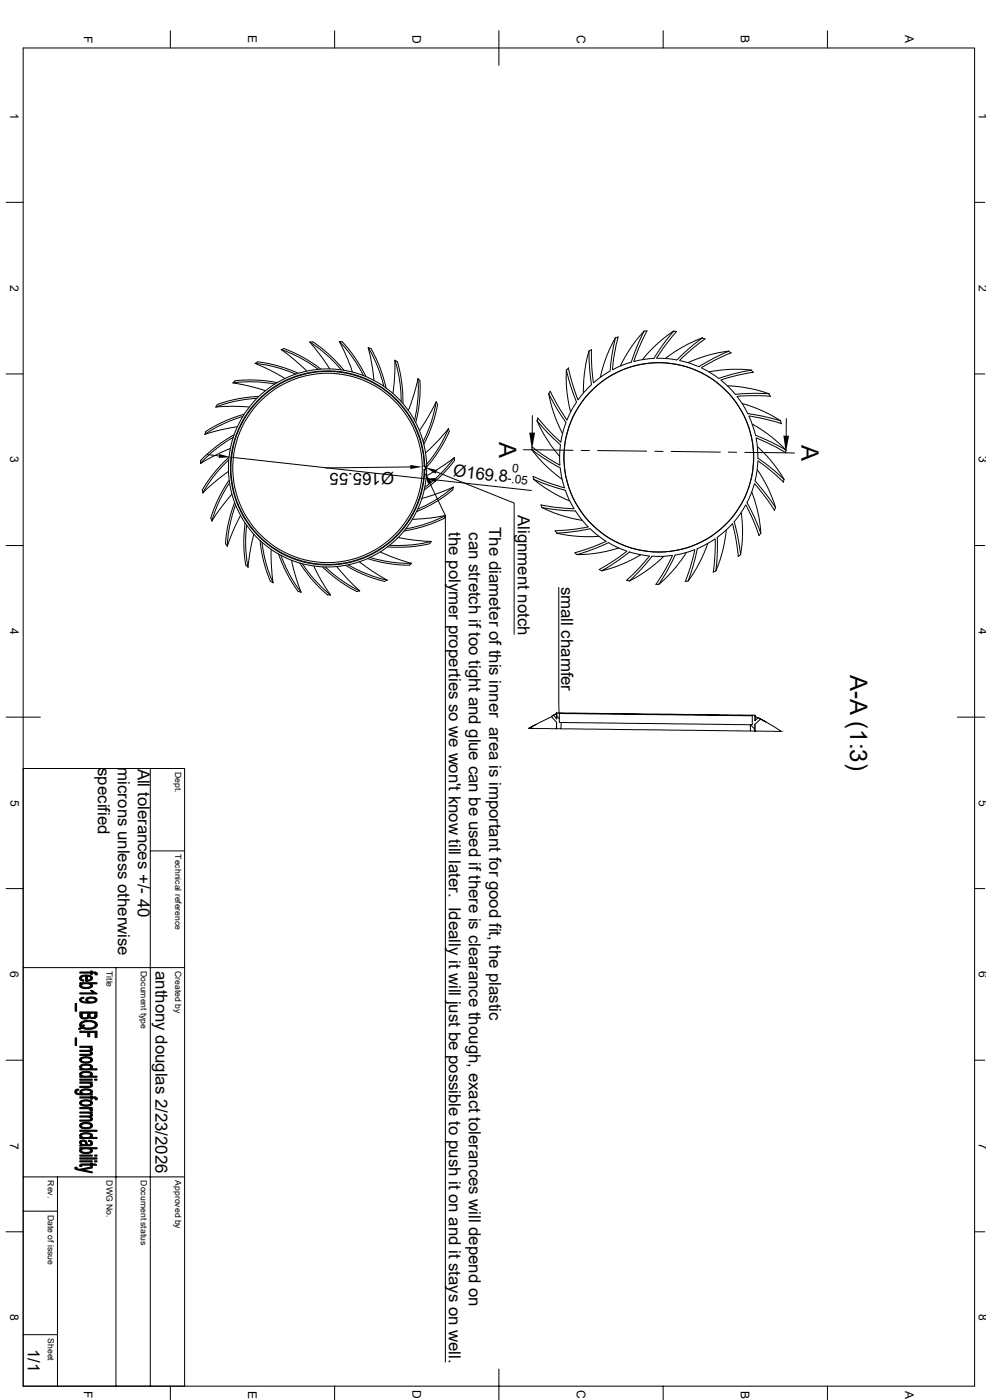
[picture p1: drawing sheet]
<svg xmlns="http://www.w3.org/2000/svg" width="297mm" height="420mm" viewBox="0 0 297 420" stroke-linecap="round" stroke-linejoin="round" font-family="sans-serif">
<g fill="none" stroke="#000" stroke-width=".3">
<path d="M6.9 14.4h285.2v401.4h-285.2zM51.1 9.2v5.2M100.3 9.2v5.2M149.5 9.2v10.4M198.8 9.2v5.2M248 9.2v5.2M1.8 60.7h5.1M292.1 60.7h3M193.9 99.3l-.9 .1M193.9 99.2l-2.4 5.1-1.5 4.1M201.9 99.4l.8 .1M202.8 99.4l-3.9 4.9-2.1 3.1"/>
<path d="M1.8 112.2h5.1M69.8 114.9l4.9 .9 4.8 1.4M69.8 114.9l7.1-.3 5.4 .6M77 119.5l-6.3 .8-6 1.8 4.3-.2 5.7 .2M77.2 108.5l2.8 .5 3.9 .9 5.4 2.1M77.2 108.5l-.7 .6M77.5 118.9l-6.2 .7-6.2 1.7M83 114.8l-4.3-.7-4-.1-4.2 .2-.7 .7M84.3 104.9a1.46 1.46 0 0 1 1.8 0l5.8 2.9 4.2 2.9M88.6 112.2l-5.6-2-6.5-1.2 4.5 2.1 4.4 2.4M93.7 102.5l4.6 3.5 4.7 5M93.7 102.5l-.8 .2"/>
<path d="M95.3 110.7l-4.9-3.1-6.1-2.7 3.9 3 3.7 3.4M98.8 110.6l-2.1-3.1-3.9-4.9 5 3.8 4.4 4.5M101.7 102.4l.9 .1M102.5 102.5l3.8 4.6 3.4 5.8M105.6 111.6l-1.5-4.1-2.4-5.1 4 4.8 3.2 5.4M110.4 104.3l1.2 6.1 .5 3.7M110.4 104.3a2.49 2.49 0 0 1 1.6 1.7l2 4.6 1.7 5.7M110.4 104.3l2.9 5.9 1.7 5.7M118.4 108.1l.7 .4M118.4 108.1l1.4 5.9 .4 6.4M118.4 108.1l-.1 4.9-.5 5M119.1 108.5l1.4 6.8 .3 5.7"/>
<path d="M125.3 113.6l-1.3 4.8-1.6 4.7M125.3 113.6l.6 .6v4.1l-.5 4.8-.8 3.6M125.3 113.6v5.5l-1.1 7M164.5 118.1l1.4 5.6 2.7 6.3M164.5 118.1l2 3.9 3.1 4.7M164.9 117.3l2 3.9 3 4.8M164.9 117.4l-.4 .7M170.3 110.4l1.3 4.8 1.6 4.8 1.9-2.4 2.2-2.2M170.3 110.4l-.5 .6M176.5 105.3l-.7 2.9-.7 3.9-.3 5.7M176.5 105.3l.2 5.7 .5 4.3M177.2 104.9l-.7 .5"/>
<path d="M177.2 104.9l.1 4.9 .5 5M184.4 101.3l-.9 4.7-.7 5.3-5 3.6M184.4 101.4l.9-.4-1.3 6.1-.4 3.8M184.4 101.3l-2.4 5-2.1 6.8M189.2 108.6l2-5.3 1.9-4-3.8 4.6-3.4 5.8M189.2 108.6l-2.9 1-2.7 1.4M196 107.5l-3 .3-3.1 .7M196 107.4l2.8-4.1 3.1-4-4.5 3.5-4.8 5M196.8 107.5l3.1 .1 3 .4M199.5 107.5l4.8-3.2 6.2-3-2.9 2.3-4.7 4.3M203.7 108.2l2.9 .7 2.9 1.1M210.2 110.4l5.2 3.1"/>
<path d="M210.5 101.4l.8 .3M211.3 101.6l-3.9 3.1-3.7 3.4M212.6 111.5l6.4-.7 6.2 .2-5 1.1-4.7 1.4M216.1 114l2.3 2.1 2 2.3M218.1 115.7l3.8 .3 3.6 .7 5 1.5M218.4 105.4l.7 .5M218.4 105.3l-4.6 2.2-4.3 2.5M218.4 105.3l-3.6 .6-3.1 .8-5.4 2.1M219.2 105.8l-4.6 2.1-4.4 2.4M220.9 119l1.8 2.5 1.5 2.7M225.2 111.1l.6 .6M225.8 111.7l-4.9 .9-4.8 1.4"/>
<path d="M230.5 118.2l.4 .7M230.5 118.2l-4.8-.2-5.2 .3M230.9 118.9l-6.8-.2-3.2 .2M292.1 112.2h3M62 136.4l3.6 .4M65.2 121.4l-.5 .7M68.5 138l-2.5 2.5-2.2 2.8-3 4.6 3.2-3 4.4-3.4M68.6 137.2l-3.7 3.8-2.7 3.4-1.6 2.6M69.2 137.2l57.9 6.4M69.8 131.2l-2.3 1.5-3.5 2.6-3.9 3.8 3.7-2.2 5.2-2.3M70.1 130.5l-5 3.2-4.4 3.8a1.47 1.47 0 0 0-.6 1.5M72.7 125l-5.2 1.9-2.4 1.2-3.7 2.2 4.8-1.4 4.9-.9"/>
<path d="M73.1 124.3l-5.6 2-5.1 2.7a1.48 1.48 0 0 0-1 1.3M127.1 139.9l.1-.1a29.1 29.1 0 0 0-30.9-28.4 29.1 29.1 0 0 0-27.2 31.9 29.1 29.1 0 0 0 33 25.9 28.9 28.9 0 0 0 25.1-28.3h-.1M127.1 139.9l.4 .3-.1 .6-.3 .1M127.1 139.9h.1M127.1 139.9a29 29 0 0 0-43-24.9 29 29 0 0 0-1.6 49.7 29 29 0 0 0 44.5-22.1l.1-1.7M127.3 139.7a.74 .74 0 0 1 0 1.3M130.7 120.6a1.57 1.57 0 0 1 .2 1.7l-1.5 5.7-2.4 5.2M130.7 120.6l-1.3 5.7-2.6 6.2M130.7 120.6l-2.3 4.4-2.7 4.2M134.4 128.6a55.4 55.4 0 0 1-6.8 7.2M134.4 128.6l.2 .9-2 4-1.8 2.9-2.9 3.7M134.4 128.6l-2.6 5.3-3.9 5.4"/>
<path d="M136.1 137.3a2.74 2.74 0 0 1-1 2.2l-3.5 3.8-4.4 3.6M136.1 137.3l-3.2 3.9-2.2 2.2-3.4 2.8M136.1 137.3l-3.5 2.5-4.8 2.9M156.8 134.9l14.9 .2M159.4 135l3.6 2.5 4.9 2.8M159.4 135l4.3 4.8 4.7 4M159.5 134.1l-.1 .9M159.5 134.1l3.5 2.6 4.8 2.8M159.6 124.7l-.1 5.1M161 126.2l2.9 3.3 4 3.9M161 126.2l.2-.8a55.4 55.4 0 0 0 6.9 7.2M161 126.2l2.6 5.1 1.5 2.3 2.6 3.3"/>
<path d="M168 133.4l-.3 3.1 .1 3.1M169.6 126.7l-.9 3-.6 3M172.8 120.6l-1.7-4.7-1.3-4.9-.1 2.7 .2 4 1.1 5.9M172.8 120.6l-1.6 2.6-1.3 2.8M174.2 135.1l2.5 .1M179.1 135.2l14.7 .1M196.3 135.4h2.4M201.2 135.4l14.7 .2M218.3 135.6l2.5 .1M222.5 121.1l6.1 2.2 5.4 3-5.2-1.4-4.6-.8M223.2 135.7l14.9 .2M224.5 124.8l1.9 5.8"/>
<path d="M224.5 124.8l4.3 .8 5.4 1.5M225.5 127.3l4.9 3.1 5.1 4.6-4.1-2.3-4.9-2.1M226.6 131.4l.6 6.1M226.7 131.4l5.6 2.6 3.2 1.8M227 134l4.6 4.9 3.4 4.9M227.2 138.3l-.9 6.1M227.2 138.3l4.9 3.8 2.7 2.6M227.2 137.5l5 3.8 2.8 2.5M233.9 126.3l.3 .8M235.5 135v.8M235.7 125.6l-.1 5.1M60.7 147l.1 .9"/>
<path d="M63.2 155.5l.3 .8M68.6 144.1l-2 3.2-1.6 3.3-1.8 4.9M68.7 144.9l-2.7 4.8-1.4 3.3-1.1 3.3 2.1-3.1 3.9-4.9M70.3 150.8l-1.7 5.5-1 6a1.46 1.46 0 0 0 .6 1.5M70.6 151.6l-1 3-.9 3.8-.6 5.4 1.8-4.6 2.2-4.5M73.4 157l-.3 6.7 .6 5.9M73.9 157.6l-.3 6.3 .7 6.2 .8-5.5 1-4.3M122.9 140.1l-25.3 .3M127.1 140.9h.1M128.8 144.9l4.7 9.7v254M130.7 144l28.6 3.2M130.8 141.6l23.3 9.3v39.4"/>
<path d="M133.5 154.6a1.92 1.92 0 0 1-1.6 1.4l-4.9 1.9-5.9 1.4M133.5 154.6l-3.2 1.6-3.3 1.2-5.4 1.3M133.5 154.6a52.8 52.8 0 0 1-9.9 1.2M135.8 146.1l-.2 1-3.7 2.7-3.6 2.1-3.4 1.6M135.8 146.1l-4.7 3.5-5.9 3.1M135.8 146.1l-4 1.7-5.4 1.7M159.8 143l.1 .8M159.9 143.8l3.3 2.5 2.4 1.4 5.1 2.6M159.9 143.8l3.5 1.4 6 1.9 1.2 2.8 1.4 2.7-5.6-.4-4.3-.7 .3 .8M162.4 152.3l6 2.4 6.1 1.4M162.4 152.3l5.4 .7 4.6 .3M166.9 159.9l6.3 1h6.3"/>
<path d="M167.9 140.3l.5 3.1 .8 2.9-5.4-1.7-4-1.7M172.4 153.2l3.9 4.9-5 .8-4.9 .4 .5 .6M176.8 158.6l-4.2 .8-5.7 .5M176.8 158.6l2.4 2 2.5 1.8-3.5 1.5-5.9 1.9 .6 .6M217.7 159l-1.1 6.2-2.1 6.1M219.5 157.1l-2.2 2.2-2.4 1.9M219.5 157.1l1.2 5.5 .5 4.4 .7-.6M220 156.5l1.1 4.6 .9 5.3M222.2 153.8l.3 6.7-.5 5.9M223.5 151.5l-1.6 2.6-1.9 2.4M223.6 151.5a54.3 54.3 0 0 1 3.9 9.2l.5-.7M225.3 147.6l2 6.7 .7 5.7"/>
<path d="M226.4 144.4l3.3 4 2.8 3.9M227 140.9l3.1 5.4 2.4 6M232.1 153.1l-3.2-4.6-2.8-3.4-2.2 5.7 2.1 4.1 2 5.1M232.4 152.3l-.3 .8M234.9 143.8l-.1 .9M1.8 163.7h5.1M73.7 169.6l.7 .5M77.9 162.2l1.1 6.2 2.1 6.1M78.5 162.8l1.2 6.2 2.1 5.8-.5-6.2v-3.7M81.1 174.5l.8 .3M83.5 166.3l1.8 4.3 1.9 3.6 2.1 3.2 1 .2M84.2 166.7l2.4 5.4 1.6 2.7 2 2.9-1.4-4.2-1.4-5.4"/>
<path d="M89.9 169l4 5.3 4.3 4.2M90.7 169.2l3.8 5 4.5 4.3M94.1 169.8a54.3 54.3 0 0 0 4.9 8.7M96.7 170.1l3.8 3.3 2.9 2 3.4 2 1-.2M98.2 178.5h.9M101 170l3.2 3.8 3.6 3.4-5.1-2.9-5.2-4.2M103.6 169.6l4.9 2.6 5.9 2a1.43 1.43 0 0 0 1.6-.2M104.4 169.5l5.7 2.7 5.9 1.8M107.7 168.6l4.1 2.8 4.2 2.6M110.2 167.6l3.4 .9 4.8 .8 4.3 .2 .6-.5M110.9 167.3l6.2 1.3 6.2 .4M114 165.6l3.4 1.4 5.9 2"/>
<path d="M119.3 161.2l5 .9 4.9 .3M129.2 162.4a2.06 2.06 0 0 1-1.8 1l-5.5 .7h-5.7M129.2 162.4l-6.1 1.1-6.3 .1M167.5 176.2l.1 37.7M182.3 162.8l-4.8 2.1-4.6 1.5M182.3 162.8l2.7 1.4 2.9 1.2-4 2.9-4.3 2.6 .7 .3M185.4 164.4l-6.3 1.5-6.2 .5M187.8 174.1l.8 .2M188.6 165.6l6 1.2M188.6 165.6l-4.5 3.4-3.8 2.2 3.4-.9 3.4-1.3 4.9-2.5M194.6 166.8l-3.2 3.8-3.6 3.5M196.6 175.3h.8"/>
<path d="M198.9 166.9l-4.9 4.2-5.4 3.2M201.5 166.6l-3 .3h-3.1l-3.2 3.8-3.6 3.6M201.5 166.7a54.3 54.3 0 0 1-4.9 8.6M205.4 174.5l1.4-4.2 1.4-5.4-5.9 1.6-2.2 4.5-2.7 4.3M205.7 165.8l-4 5.4-4.3 4.1M206.2 174.3l-.8 .2M212.1 163.1l-2.3 5.5-3.6 5.7 1.5-4.5 1.3-5.2M214.3 161.7l-5.4 2.9M214.3 161.7v3.7l-.5 6.3M214.5 171.3l-.8 .3M215 161.2v4.4l-.5 5.7M292.1 163.7h3"/>
<path d="M1.8 215.1h10.3M158.5 218.5l.6-.4 .5 .4zM159.6 218.5l7.2 .1M160.6 217.3l-2.1 1.2M165.3 214.9l.6-.4 .9 1.2 .1-1.8 .7 .1v2.7h.6l-.1 1.9h-1.3v-1.9zM165.3 215l-6.2 3.1M166.8 218.6h.1M166.8 214.1l-1.5 .8M166.8 214.1h.1M166.8 216.7v1.9M166.8 214.1v1.6M166.8 214.1l-.9 .4"/>
<path d="M166.9 213.9l-.1 .2M166.9 214.8l.7 .8M167.5 213.9l58.1 .6M167.6 214l57.9 .7M168.1 218.6l56.8 .7M168.2 216.7l56.7 .7M224.9 217.4l1.3 1.3M225.5 214.7l.8-.1v1.6l.9-.9 .7 .4-1.7 1.6v2h-1.3v-1.9h.6zM226.2 217.3l.1 2M226.2 219.3h.1M226.3 214.6h.1M226.3 214.9l.8 .5"/>
<path d="M226.3 214.6v1.6M227.2 215.3l2.4 1.3M227.6 215.5l.2 .3M227.9 215.7l6.2 3.7-7.8-.1M234.6 219.4h.1M286.9 215.1h8.2M6.9 230.5h48.4v185.3M45 230.5v185.3M45 255.3h10.3M1.8 266.6h5.1M292.1 266.6h3M6.9 290.3h48.4"/>
<path d="M34.8 290.3v125.5M1.8 318.1h5.1M292.1 318.1h3M6.9 353.1h48.4M17.2 353.1v62.7M1.8 369.5h5.1M6.9 363.3h10.3M292.1 369.5h3M6.9 400.4h10.3M51.1 415.8v4.1M100.3 415.8v4.1M149.5 410.7v9.2"/>
<path d="M198.8 415.8v4.1M248 415.8v4.1"/>
<circle cx="197.4" cy="137.2" r="28.4"/>
<circle cx="197.5" cy="137.2" r="28.4"/>
<circle cx="98.2" cy="140.4" r="28.4"/>
<circle cx="98.2" cy="140.4" r="29.7"/>
</g>
<g fill="#000" stroke="#000" stroke-width=".3">
<path d="M24.3 295.1l.1 .6z" fill-rule="evenodd"/>
<path d="M24 293l.3-.3 .1 .9 .7 .4v.3a.92 .92 0 0 1-1-.3 .92 .92 0 0 1-.1-1z" fill-rule="evenodd"/>
<path d="M24 299.5l1-.4 .2 .4-.7 .2-.2 .9a.68 .68 0 0 1-.3-1.1z" fill-rule="evenodd"/>
<path d="M24.3 292.7l1.1-.2 1.5 .1 .3 .2v.7l-.3-.5-.7-.1-.1 1.5h-.4v-1.5l-1 .1-.3 .5z" fill-rule="evenodd"/>
<path d="M26.2 292.9v1.1h.1l.8-.3 .1-.9a.83 .83 0 0 1 .4 1.1 .83 .83 0 0 1-1.1 .4l-.4 .1z" fill-rule="evenodd"/>
<path d="M24 295.3l.3-.2 .1 .6a2.23 2.23 0 0 0 2.8 0v-.6a.68 .68 0 0 1 .5 .9 .68 .68 0 0 1-.8 .5h-1.8a.9 .9 0 0 1-.9-.2 .9 .9 0 0 1-.2-1z" fill-rule="evenodd"/>
<path d="M27.2 297.2h.6l.2 .2-.1 .5z" fill-rule="evenodd"/>
<path d="M23.9 291.6h3.3v-.3h.4v.3h1v.6l-.4-.3h-.6v.5h-.4v-.5h-3.3z" fill-rule="evenodd"/>
<path d="M26.1 299.3l.9-.2 1.2 .1 .4 .1v.7a1.44 1.44 0 0 0-2.4 0z" fill-rule="evenodd"/>
<path d="M23.9 294.8h5.2v.3h-1.9v.6a2.28 2.28 0 0 0-2.8-.2v-.4h-.5z" fill-rule="evenodd"/>
<path d="M23.9 297.9h4l.1-.5 1.1 .6v.2h-5.2z" fill-rule="evenodd"/>
<path d="M24.3 299.9a2.03 2.03 0 0 0 2.1 .7v-.3l.1 .1a1.58 1.58 0 0 0 2.1-.4v-.7a.79 .79 0 0 1 .4 1 .79 .79 0 0 1-.9 .5l-2 .1-1.5-.2-.3-.1z" fill-rule="evenodd"/>
<path d="M28.6 291.6l.5 .2v.7l-.6-.1z" fill-rule="evenodd"/>
<path d="M22.5 301h.4v2.4h-.4z" fill-rule="evenodd"/>
<path d="M22.5 311.4h.4v2.2h-.4z" fill-rule="evenodd"/>
<path d="M24 308.3l.2-.2-.2 .8-.5-.2z" fill-rule="evenodd"/>
<path d="M24.8 307.5l.6 .1-.6 .5z" fill-rule="evenodd"/>
<path d="M24.6 304v.7a.89 .89 0 0 0 .8 .7 .89 .89 0 0 0 .9-.8l-.1 1h-1.6z" fill-rule="evenodd"/>
<path d="M25.8 299.6l.3-.3 .3 1.3-.7-.4z" fill-rule="evenodd"/>
<path d="M23.9 315.1l3.2-.2 .1 1-.4-.4-2.9-.1z" fill-rule="evenodd"/>
<path d="M24.3 317.3l.8-.3 1.6 .1 .5 .1v.8a2.12 2.12 0 0 0-2.7-.3l-.1 .3z" fill-rule="evenodd"/>
<path d="M27.1 314.2l.1 .5z" fill-rule="evenodd"/>
<path d="M23.9 313.9h3.7v.3h-.5v.3l-.8-.3h-2.4z" fill-rule="evenodd"/>
<path d="M27.3 314.2a.58 .58 0 0 1 .4 .7 .58 .58 0 0 1-.6 .4z" fill-rule="evenodd"/>
<path d="M23.9 316.3l3.1-.1 .2-.8a.62 .62 0 0 1 .5 .8 .62 .62 0 0 1-.8 .4h-3z" fill-rule="evenodd"/>
<path d="M24 317.5l.3-.2 .1 .7a2.12 2.12 0 0 0 2.7 .2l.1-1a.87 .87 0 0 1 .4 1.1 .87 .87 0 0 1-1 .6h-.9a1.37 1.37 0 0 1-1.8-1.1z" fill-rule="evenodd"/>
<path d="M26.9 304v.6a.8 .8 0 0 0 .8 .6 .8 .8 0 0 0 .8-.7v1h-1.3l-.4-.1z" fill-rule="evenodd"/>
<path d="M24.4 307.5l.2 .3 .2-.3v.6l.4 .2 1.8 .1a1.44 1.44 0 0 0 1.6-.9v.9l-1.5 .4h-1.3l-1.4-.4z" fill-rule="evenodd"/>
<path d="M23.9 303.6h5.2v1.2l-.6 .7v-1.5h-1.6l-.1 1.4-.1-.2-.4 .3v-1.5h-1.7l-.1 1.6-.5-.5z" fill-rule="evenodd"/>
<path d="M23.9 309.3h5.2v1.9h-.6v-1.5h-1.6v1.3h-.6v-1.3h-2.4z" fill-rule="evenodd"/>
<path d="M24.1 306.8l.6-.4 1.2-.3 2.3 .3a1.05 1.05 0 0 1 .9 .8 1.05 1.05 0 0 1-.5 1.2v-.9a1.6 1.6 0 0 0-2.1-1h-.9a1.21 1.21 0 0 0-1.2 1v.9l-.2 .3v-.6a.88 .88 0 0 1-.1-1.3z" fill-rule="evenodd"/>
<path d="M22.9 326.8l.7-.1-.1 .4-.4 .1-.2 .3z" fill-rule="evenodd"/>
<path d="M23.9 339h5.2v.4h-5.2z" fill-rule="evenodd"/>
<path d="M24.1 319.6l.2-.2 .1 1.3a.58 .58 0 0 1-.5-.4 .58 .58 0 0 1 .2-.7z" fill-rule="evenodd"/>
<path d="M24.1 321.8l.2-.2 .1 1.2-.6-.4z" fill-rule="evenodd"/>
<path d="M22.6 327.1l.3-.3v.7a1.09 1.09 0 0 0 1.5 .6v.4l-.3-.1a1.11 1.11 0 0 1-1.2-.1 1.11 1.11 0 0 1-.4-1.2z" fill-rule="evenodd"/>
<path d="M24.3 330.2l1-.3 1.5 .1 .4 .2v.7a1.99 1.99 0 0 0-2.8 0z" fill-rule="evenodd"/>
<path d="M23.9 334.8l3.2-.2 .1 1-.6-.4-2.7-.1z" fill-rule="evenodd"/>
<path d="M24.3 337l1.1-.3 1.5 .1 .3 .2v.7a1.9 1.9 0 0 0-2.8 0z" fill-rule="evenodd"/>
<path d="M27.2 327.6v.5z" fill-rule="evenodd"/>
<path d="M27.1 324.9l.1 .6z" fill-rule="evenodd"/>
<path d="M27.1 333.9l.1 .5z" fill-rule="evenodd"/>
<path d="M23.9 324.6h3.7v.3h-.5v.3l-.6-.2h-2.6z" fill-rule="evenodd"/>
<path d="M24.5 327.6a2.02 2.02 0 0 0 2.7 0v.5h.4v.4h-3.2z" fill-rule="evenodd"/>
<path d="M23.9 332.2h3.7v.4h-.5v.4l-.7-.4h-2.5z" fill-rule="evenodd"/>
<path d="M23.9 333.6h3.7v.3h-.5v.3l-.7-.3h-2.5z" fill-rule="evenodd"/>
<path d="M23.9 323.7h3.7v.4h-3.7z" fill-rule="evenodd"/>
<path d="M24.3 319.4l1.9-.2a1.05 1.05 0 0 1 1.5 1.1l-.5 .3v-.5a2.31 2.31 0 0 0-2.8-.1z" fill-rule="evenodd"/>
<path d="M24.3 321.6l2.1-.2a.88 .88 0 0 1 1 .2 .88 .88 0 0 1 .1 1.1l-.3 .1v-.5a2.05 2.05 0 0 0-2.8 0z" fill-rule="evenodd"/>
<path d="M23.9 325.9h2.9l.4-.3 .1-.6a.69 .69 0 0 1 .4 .9 .69 .69 0 0 1-.9 .3l-2.9 .1z" fill-rule="evenodd"/>
<path d="M24.1 327.1l1-.4h1.4a.88 .88 0 0 1 .9 .2 .88 .88 0 0 1 .2 1l-.4 .2v-.5a1.89 1.89 0 0 0-2.7 0l-.1 .9v-.4l-.5-.5z" fill-rule="evenodd"/>
<path d="M24.1 330.4l.2-.2 .1 .7a2 2 0 0 0 2.6 .4l.2-.3v-.8a.87 .87 0 0 1 .4 1.1 .87 .87 0 0 1-1 .5l-1.1 .1a1.16 1.16 0 0 1-1.5-1.4z" fill-rule="evenodd"/>
<path d="M27.1 332.6l.6 .3-.1 .5-.6-.2z" fill-rule="evenodd"/>
<path d="M27.3 333.9a.58 .58 0 0 1 .4 .7 .58 .58 0 0 1-.6 .5z" fill-rule="evenodd"/>
<path d="M23.9 336h2.9l.4-.3v-.6a.67 .67 0 0 1 .5 .9 .67 .67 0 0 1-1 .3h-2.8z" fill-rule="evenodd"/>
<path d="M24 337.2l.3-.2 .1 .7a1.99 1.99 0 0 0 2.8 0v-.7a.83 .83 0 0 1 .5 1 .83 .83 0 0 1-1 .5l-.8 .1a1.62 1.62 0 0 1-2.1-1z" fill-rule="evenodd"/>
<path d="M23.9 329.1h3.3v-.3h.4v.3h1v.6l-.4-.3h-.6v.4h-.4v-.4h-3.3z" fill-rule="evenodd"/>
<path d="M28.4 323.7h.7v.4h-.7z" fill-rule="evenodd"/>
<path d="M23.9 320.7h.5v-.4a2.24 2.24 0 0 0 2.8-.2v.5h1.9v.4h-5.2z" fill-rule="evenodd"/>
<path d="M23.9 322.8h.5v-.3a2.5 2.5 0 0 0 2.8-.1v.4h1.9v.4h-5.2z" fill-rule="evenodd"/>
<path d="M28.6 329.1l.5 .2v.6h-.6z" fill-rule="evenodd"/>
<path d="M22.5 350.2l.6-.1-.1 .8-.5-.3z" fill-rule="evenodd"/>
<path d="M23.9 347.3h5.2v.4h-5.2z" fill-rule="evenodd"/>
<path d="M24.3 342.8l.1 .7z" fill-rule="evenodd"/>
<path d="M24.1 340.2l.2-.1 .1 1.1-.6-.5z" fill-rule="evenodd"/>
<path d="M24.3 344.7l.1 .4z" fill-rule="evenodd"/>
<path d="M24.1 349.3l.4-.1v.7h-.6z" fill-rule="evenodd"/>
<path d="M23.9 342.3a1.65 1.65 0 0 1 2 0l-.1 1.1-.1-.2a.72 .72 0 0 0-.5-.8 .72 .72 0 0 0-.9 .4v.6l-.4-.5z" fill-rule="evenodd"/>
<path d="M26.6 342.1l.6 .1v.7l-.1-.3-.6-.2z" fill-rule="evenodd"/>
<path d="M23.9 350.8l3.7-.8v.4l-2.8 .5z" fill-rule="evenodd"/>
<path d="M23 350.4l.4 .3 4.2 .8v.4l-4.5-1z" fill-rule="evenodd"/>
<path d="M23.9 346.5h3.7v.3h-3.7z" fill-rule="evenodd"/>
<path d="M23.9 348.2h3.7v.4h-3.7z" fill-rule="evenodd"/>
<path d="M24.3 340.1l2.1-.3a1 1 0 0 1 1.2 1.2l-.4 .2v-.5a2.1 2.1 0 0 0-2.8 0z" fill-rule="evenodd"/>
<path d="M24.4 343l.5 .4h.9l.1-1.1 .1 .2a.69 .69 0 0 0 .3 .8 .69 .69 0 0 0 .9-.1v-1a.84 .84 0 0 1 .5 1.1 .84 .84 0 0 1-1.2 .4l-2.6 .2v-.4h.5z" fill-rule="evenodd"/>
<path d="M24.1 344.8l.2-.1 .1 .4a2.12 2.12 0 0 0 2.6 .4l.2-.3v-.6a.68 .68 0 0 1 .5 .9 .68 .68 0 0 1-.8 .4l-1.7 .1a.94 .94 0 0 1-1-.2 .94 .94 0 0 1-.2-1z" fill-rule="evenodd"/>
<path d="M24.5 349.2h2.7v-.3h.4v.3h1l.4 .3h-1.4v.4h-.4v-.4h-2.6l-.1 .2z" fill-rule="evenodd"/>
<path d="M28.4 346.5h.7v.3h-.7z" fill-rule="evenodd"/>
<path d="M28.4 348.2h.7v.4h-.7z" fill-rule="evenodd"/>
<path d="M23.9 341.2h.5l.1-.3a2.26 2.26 0 0 0 2.7-.2v.5h1.9v.3h-5.2z" fill-rule="evenodd"/>
<path d="M23.9 344.3h5.2v.3h-1.9v.6a2.31 2.31 0 0 0-2.7-.3l-.1-.3h-.5z" fill-rule="evenodd"/>
</g>
<path d="M65.7 136.2l3.5 1-3.7 .2zM158.6 129.8h1.8l-1 5.2zM234.8 130.7h1.7l-1 5.1zM122.9 139.5l3.6 .5-3.5 .7zM127.3 141.7l2.1 3-1.1 .5zM127.5 140.2l3.5 .8-.4 1.1zM127.1 143.6l3.7-.2-.2 1.2z" fill="#000"/>
<g font-size="7.2">
<text x="149.6" y="132.5" transform="rotate(90 149.6 132.5)">A</text>
<text x="240.2" y="133.5" transform="rotate(90 240.2 133.5)">A</text>
<text x="254.8" y="202.4" transform="rotate(90 254.8 202.4)">A-A (1:3)</text>
</g>
<g font-size="5">
<text x="118.1" y="141.7" transform="rotate(179 118.1 141.7)">Ø165.55</text>
<text x="135.7" y="142.9" transform="rotate(6 135.7 142.9)">Ø169.8</text>
<text x="155.2" y="154.5" transform="rotate(90 155.2 154.5)">Alignment notch</text>
<text x="134.5" y="159.7" transform="rotate(90 134.5 159.7)">the polymer properties so we won't know till later. Ideally it will just be possible to push it on and it stays on well.</text>
<text x="140.5" y="159.7" transform="rotate(90 140.5 159.7)">can stretch if too tight and glue can be used if there is clearance though, exact tolerances will depend on</text>
<text x="146.6" y="158.2" transform="rotate(90 146.6 158.2)">The diameter of this inner area is important for good fit, the plastic</text>
<text x="168.2" y="176" transform="rotate(90 168.2 176)">small chamfer</text>
<text x="29.3" y="230.4" transform="rotate(90 29.3 230.4)">specified</text>
<text x="35.3" y="230.2" transform="rotate(90 35.3 230.2)">microns unless otherwise</text>
<text x="41.4" y="230.5" transform="rotate(90 41.4 230.5)">All tolerances +/- 40</text>
<text x="46.6" y="291.3" transform="rotate(90 46.6 291.3)">anthony douglas 2/23/2026</text>
<text x="8.3" y="404.6" transform="rotate(90 8.3 404.6)">1/1</text>
</g>
<g font-size="3.6">
<text x="25.1" y="10.7" transform="rotate(90 25.1 10.7)">F</text>
<text x="74.4" y="10.6" transform="rotate(90 74.4 10.6)">E</text>
<text x="123.6" y="10.5" transform="rotate(90 123.6 10.5)">D</text>
<text x="172.8" y="10.5" transform="rotate(90 172.8 10.5)">C</text>
<text x="222.1" y="10.6" transform="rotate(90 222.1 10.6)">B</text>
<text x="271.3" y="10.6" transform="rotate(90 271.3 10.6)">A</text>
<text x="3.1" y="34" transform="rotate(90 3.1 34)">1</text>
<text x="293.4" y="34" transform="rotate(90 293.4 34)">1</text>
<text x="3.1" y="85.4" transform="rotate(90 3.1 85.4)">2</text>
<text x="293.4" y="85.4" transform="rotate(90 293.4 85.4)">2</text>
<text x="3.1" y="136.9" transform="rotate(90 3.1 136.9)">3</text>
<text x="293.4" y="136.9" transform="rotate(90 293.4 136.9)">3</text>
<text x="153.4" y="141.4" transform="rotate(6 153.4 141.4)">0</text>
<text x="152" y="144.7" transform="rotate(6 152 144.7)">-.05</text>
<text x="3.1" y="188.4" transform="rotate(90 3.1 188.4)">4</text>
<text x="293.4" y="188.4" transform="rotate(90 293.4 188.4)">4</text>
<text x="3.1" y="239.9" transform="rotate(90 3.1 239.9)">5</text>
<text x="293.4" y="239.9" transform="rotate(90 293.4 239.9)">5</text>
<text x="3.1" y="291.3" transform="rotate(90 3.1 291.3)">6</text>
<text x="293.4" y="291.3" transform="rotate(90 293.4 291.3)">6</text>
<text x="3.1" y="342.8" transform="rotate(90 3.1 342.8)">7</text>
<text x="293.4" y="342.8" transform="rotate(90 293.4 342.8)">7</text>
<text x="3.1" y="394.3" transform="rotate(90 3.1 394.3)">8</text>
<text x="293.4" y="394.3" transform="rotate(90 293.4 394.3)">8</text>
<text x="25.1" y="417.3" transform="rotate(90 25.1 417.3)">F</text>
<text x="74.4" y="417.2" transform="rotate(90 74.4 417.2)">E</text>
<text x="123.6" y="417.1" transform="rotate(90 123.6 417.1)">D</text>
<text x="172.8" y="417.1" transform="rotate(90 172.8 417.1)">C</text>
<text x="222.1" y="417.2" transform="rotate(90 222.1 417.2)">B</text>
<text x="271.3" y="417.2" transform="rotate(90 271.3 417.2)">A</text>
</g>
<g font-size="2.6">
<text x="52.5" y="231.6" transform="rotate(90 52.5 231.6)">Dept.</text>
<text x="52.5" y="256.3" transform="rotate(90 52.5 256.3)">Technical reference</text>
<text x="31.9" y="291.3" transform="rotate(90 31.9 291.3)">Title</text>
<text x="42.2" y="291.3" transform="rotate(90 42.2 291.3)">Document type</text>
<text x="52.5" y="291.3" transform="rotate(90 52.5 291.3)">Created by</text>
<text x="14.4" y="354.1" transform="rotate(90 14.4 354.1)">Rev.</text>
<text x="31.9" y="354.1" transform="rotate(90 31.9 354.1)">DWG No.</text>
<text x="42.2" y="354.1" transform="rotate(90 42.2 354.1)">Document status</text>
<text x="52.5" y="354.1" transform="rotate(90 52.5 354.1)">Approved by</text>
<text x="14.4" y="364.4" transform="rotate(90 14.4 364.4)">Date of issue</text>
<text x="14.4" y="401.4" transform="rotate(90 14.4 401.4)">Sheet</text>
</g>
</svg>
